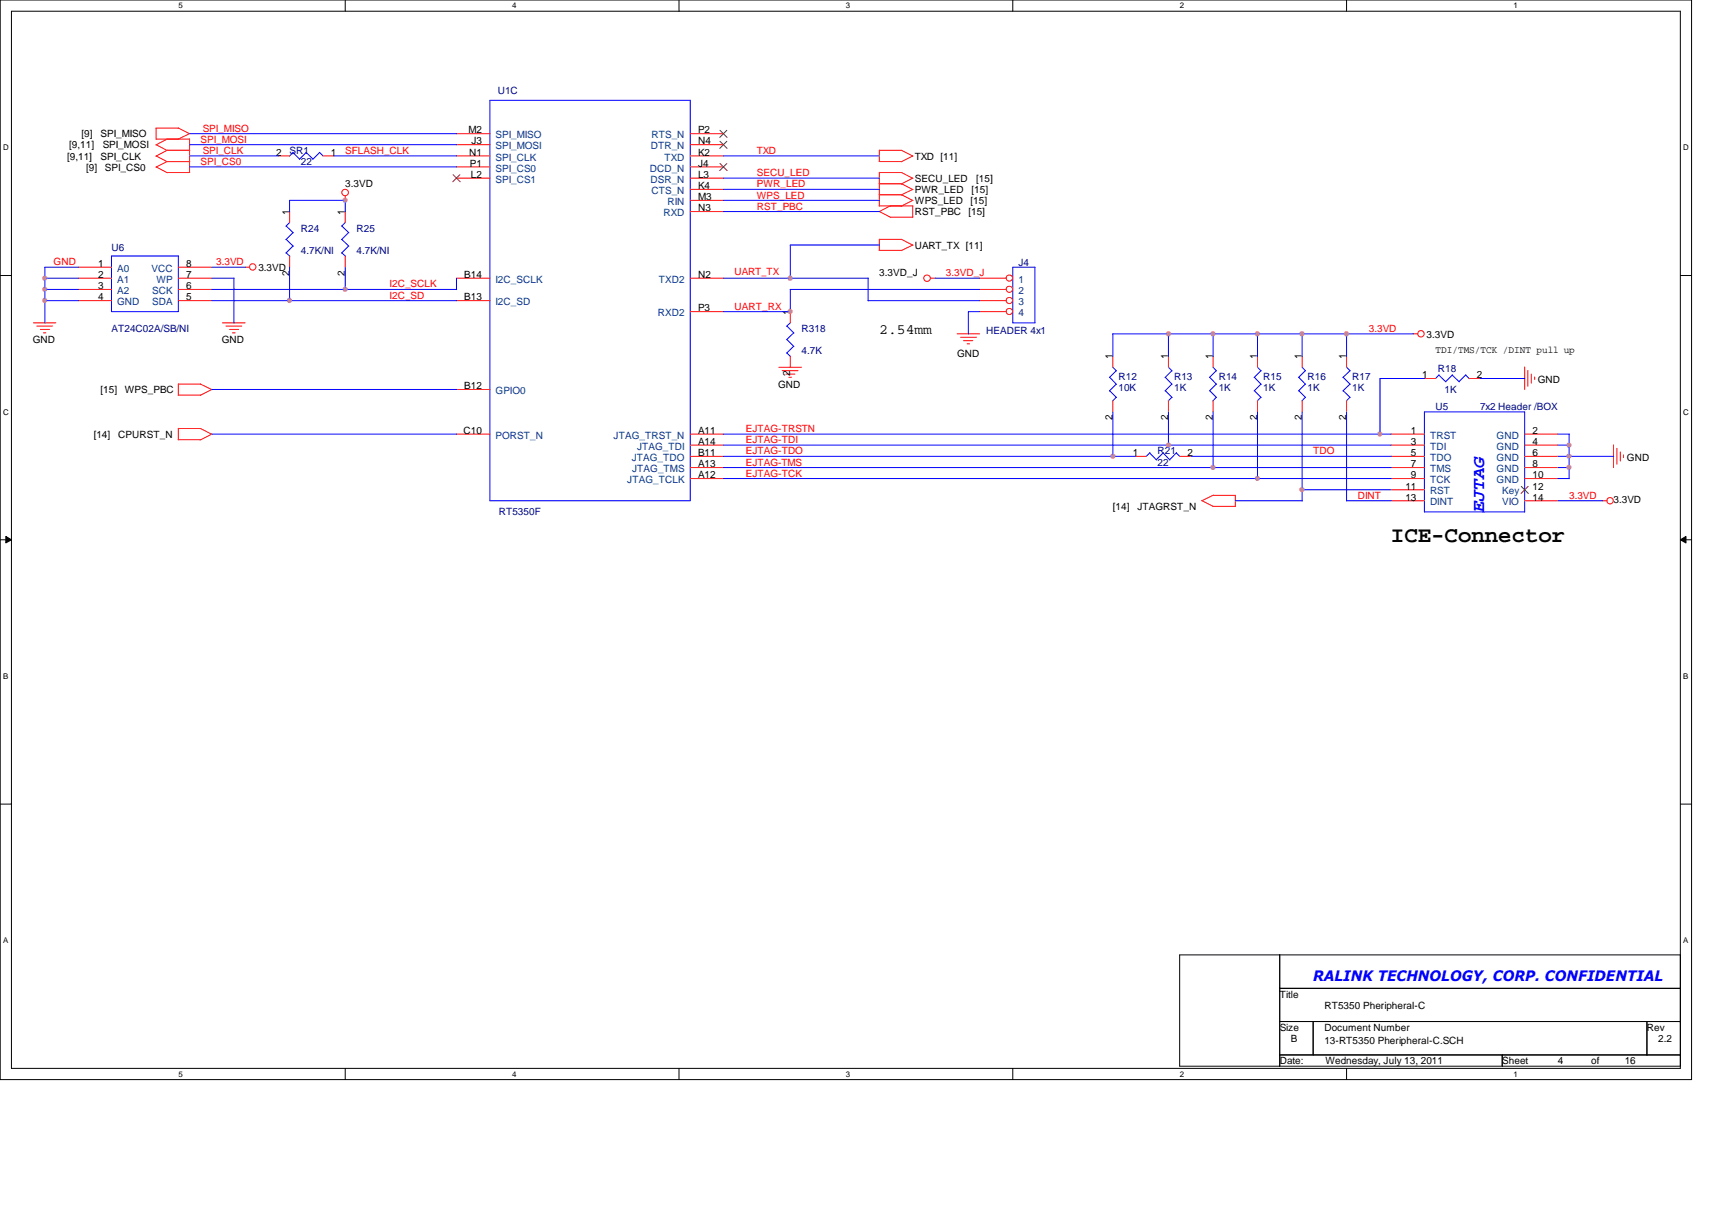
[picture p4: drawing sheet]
<svg xmlns="http://www.w3.org/2000/svg" width="297mm" height="210mm" viewBox="0 0 297 210" stroke-linecap="round" stroke-linejoin="round" font-family="sans-serif">
<path d="M0 0h293.5v187.3h-293.5zM2 1.9h289.5v183.4h-289.5z" fill="none" stroke="#000" stroke-width=".17"/>
<g fill="#fff">
<path d="M30.9 .2h.8v1.5h-.8z"/>
<path d="M30.9 185.5h.8v1.6h-.8z"/>
</g>
<path d="M59.9 0v1.9M59.9 185.3v2" fill="none" stroke="#000" stroke-width=".17"/>
<g fill="#fff">
<path d="M88.9 .2h.7v1.5h-.7z"/>
<path d="M88.9 185.5h.7v1.6h-.7z"/>
</g>
<path d="M117.8 0v1.9M117.8 185.3v2" fill="none" stroke="#000" stroke-width=".17"/>
<g fill="#fff">
<path d="M146.8 .2h.7v1.5h-.7z"/>
<path d="M146.8 185.5h.7v1.6h-.7z"/>
</g>
<path d="M175.7 0v1.9M175.7 185.3v2" fill="none" stroke="#000" stroke-width=".17"/>
<g fill="#fff">
<path d="M204.7 .2h.7v1.5h-.7z"/>
<path d="M204.7 185.5h.7v1.6h-.7z"/>
</g>
<path d="M233.6 0v1.9M233.6 185.3v2" fill="none" stroke="#000" stroke-width=".17"/>
<g fill="#fff">
<path d="M262.6 .2h.8v1.5h-.8z"/>
<path d="M262.6 185.5h.8v1.6h-.8z"/>
<path d="M.5 24.8h1v1.6h-1z"/>
<path d="M292.1 24.8h.9v1.6h-.9z"/>
<path d="M.5 70.7h1v1.5h-1z"/>
<path d="M292.1 70.7h.9v1.5h-.9z"/>
</g>
<path d="M0 47.8h2M291.5 47.8h2" fill="none" stroke="#000" stroke-width=".17"/>
<g fill="#fff">
<path d="M.5 116.5h.9v1.6h-.9z"/>
<path d="M292.1 116.5h.8v1.6h-.8z"/>
</g>
<path d="M0 93.6h2M1 93l1 .6-1 .6zM291.5 93.6l1-.6v1.2zM291.5 93.6h2" fill="none" stroke="#000" stroke-width=".17"/>
<path d="M1 93l1 .6-1 .6zM291.5 93.6l1-.6v1.2z" fill="#000"/>
<g fill="#fff">
<path d="M.5 162.4h.9v1.5h-.9z"/>
<path d="M292.1 162.4h.8v1.5h-.8z"/>
</g>
<path d="M0 139.5h2M291.5 139.5h2M204.7 165.7h86.8v19.3h-86.8zM222 171.4h69.5M222 165.7v19.3M222 177.2h69.5M227.8 177.2v5.8M285.7 177.2v5.8M222 183h69.5M260.6 183v2" fill="none" stroke="#000" stroke-width=".17"/>
<g fill="none" stroke="#f00" stroke-width=".17">
<path d="M27 22.2h3.9M27.1 27.1l1.9 1M27.1 29l1.9 1M27.1 22.2v2M27.1 24.1h5.8M27.1 25.1l1.9 1M29 26.1h3.9M29 28h3.9M29 26.1l-2 1M29 28l-2 1M29 29.9h3.9M29 24.1l-2 1"/>
<path d="M30.9 22.2l2 1M32.9 24.1v5.8M32.9 23.2l-2 .9M48.3 27.1h1.9M50.2 36.7v1.9M56 27.1h2M59.9 34v.8M59.9 36.7v1.9M79.2 27.1h5.8M79.2 23.2h5.8M79.2 25.1h5.8M79.2 29h5.8"/>
<path d="M79.2 30.9h5.8M119.8 27.1h5.7M119.8 23.2h5.7M119.8 25.1h5.7M119.8 29h5.7M119.8 30.9h5.7M119.8 32.9h5.7M119.8 34.8h5.7M119.8 36.7h5.7M152.5 28h3.9M152.5 31.9h4M152.5 35.7h5.9"/>
<path d="M152.5 33.8h4M152.5 36.7l2 1M152.6 26.1h3.9M152.6 29.9h3.9M152.6 26v2M152.6 29.9v5.8M154.4 37.7h4M154.5 35.7l-1.9 1M156.4 29.9l2 1M156.4 33.8l2 1M156.4 31.9l2 1M156.4 26.1l2 1"/>
<path d="M158.4 30.9l-2 1M158.4 34.8l-2 1M158.4 32.9l-2 .9M158.4 35.7v2M158.4 27.1l-2 1M5.8 56h3.9M6.4 56.6h2.7M7 57.1h1.6M7.5 57.7h.5M13.6 48.3h5.7M13.6 46.4h5.7M13.6 52.2h5.7"/>
<path d="M13.6 50.2h5.7M30.9 48.3h5.8M30.9 46.4h5.8M30.9 52.2h5.8M30.9 50.2h5.8M38.6 56h3.9M39.2 56.6h2.7M39.8 57.1h1.6M40.3 57.7h.5M42.5 46.4h.8M50.2 44.4v2M59.9 44.4v2"/>
<path d="M79.2 48.3h5.8M79.2 52.2h5.8M119.8 48.3h5.7M119.8 54.1h5.7M137.1 54.1v1.9M152.5 43.4h3.9M152.6 41.5v1.9M152.6 41.5h3.9M156.4 41.5l2 1M158.4 42.5l-2 1M161.5 48.3h.8M166.1 57.9h3.9"/>
<path d="M166.7 58.5h2.7M167.2 59.1h1.6M167.8 59.6h.4M169.9 48.3h4.7M169.9 52.2h4.7M169.9 54.1h4.7M169.9 50.2h4.7M245.2 57.9h.8M30.9 76.3h3.9M30.9 68.5h3.9M30.9 66.6v1.9M30.9 74.3v2"/>
<path d="M30.9 74.3h3.9M30.9 66.6h3.9M34.8 74.3l2 1.1M34.8 66.6l2 1M36.7 75.3l-1.9 1M36.7 67.6l-1.9 1M79.2 67.6h5.8M79.2 75.3h5.8M119.8 79.2h5.7M119.8 75.3h5.7M119.8 77.2h5.7M135.1 63.7h4"/>
<path d="M135.7 64.3h2.8M136.4 64.9h1.5M136.9 65.4h.4M137.1 61.8v1.9M193.1 61.8v1.9M193.1 69.5v2M197 79.2h1.9M202.7 61.8v1.9M202.7 69.5v2M204.7 79.2h1.9M210.5 61.8v1.9M210.5 69.5v2"/>
<path d="M218.2 61.8v1.9M218.2 69.5v2M225.9 61.8v1.9M225.9 69.5v2M233.6 61.8v1.9M233.6 69.5v2M241.3 79.2h5.8M241.3 75.3h5.8M241.3 77.2h5.8M247.1 65.7h2M254.9 65.7h1.9M264.5 63.7v3.9"/>
<path d="M264.5 79.2h5.8M264.5 75.3h5.8M264.5 77.2h5.8M265.1 64.3v2.7M265.7 64.9v1.6M266.3 65.4v.4M279.9 77.2v3.9M280.5 77.8v2.7M281.1 78.4v1.6M281.7 78.9v.5M119.8 81.1h5.7M119.8 83h5.7"/>
<path d="M208.5 86.8l2 1M210.4 87.8h3.9M210.5 85.9h3.9M210.5 85.9l-2 1M214.3 85.9v2M241.3 86.9h5.8M241.3 81.1h5.8M241.3 83h5.8M241.3 85h5.8M264.5 85h.1M264.5 86.9h5.8M264.5 81.1h5.8"/>
<path d="M264.5 83h5.8M278 86.9h.8"/>
<circle cx="59.9" cy="33.4" r=".56"/>
<circle cx="43.8" cy="46.3" r=".56"/>
<circle cx="160.8" cy="48.3" r=".56"/>
<circle cx="175.1" cy="50.2" r=".55"/>
<circle cx="175.1" cy="52.1" r=".55"/>
<circle cx="175.1" cy="54" r=".55"/>
<circle cx="175.1" cy="48.2" r=".55"/>
<circle cx="246.5" cy="57.9" r=".56"/>
<circle cx="279.3" cy="86.9" r=".56"/>
</g>
<g fill="none" stroke="#00f" stroke-width=".17">
<path d="M85 17.4h34.8v69.5h-34.8zM32.9 29h46.3M32.9 27.1h15.4M32.9 25.1h46.3M32.9 23.2h46.3M49.7 39.2l1.2 1.2M50.2 38.6l-.6 .6M50.8 26.4l1.2 1.2M50.8 26.5l-.6 .6M53.1 26.4l1.2 1.2M53.1 26.5l-1.2 1.1M55.4 26.4l.6 .7"/>
<path d="M55.5 26.5l-1.2 1.1M58 27.1h21.2M59.3 39.2l1.2 1.2M59.9 38.6l-.6 .6M59.9 34.8v1.9M59.9 34.8h-9.7v1.9M125.5 27.1h27.1M125.5 32.9h27.1M125.5 34.8h27.1M125.5 36.7h27.1M125.5 30.9h27.1M7.8 48.3h5.8"/>
<path d="M7.8 50.2h5.8M7.8 52.2h5.8M13.6 46.4h-5.8v9.6M19.3 44.4h11.6v9.7h-11.6zM36.7 46.4h5.9M36.7 48.3h3.9M36.7 50.2h42.5M36.7 52.2h42.5M40.6 48.3v7.7M49.7 41.5l1.2 1.2M49.7 43.9l.6 .5M50.2 46.4v5.8"/>
<path d="M50.8 40.3l-1.2 1.3M50.8 42.7l-1.2 1.2M59.3 41.5l1.2 1.2M59.3 43.9l.6 .5M59.9 46.4v3.8M60.5 40.3l-1.2 1.3M60.5 42.7l-1.2 1.2M79.2 48.3v1.9M125.5 54.1h11.7M125.5 48.3h25.2M136.5 56.6l1.2 1.2M136.5 58.9l1.2 1.2"/>
<path d="M137.1 56l-.6 .6M137.7 57.7l-1.2 1.2M150.6 48.3v3.9M150.6 52.2h19.4M152.6 42.5h-15.5v5.8M162.2 48.3h7.8M170 54.1h-2v3.9M170 50.2h-32.9v3.9M175.7 46.4h3.9v9.6h-3.9zM202.7 57.9v3.9M210.5 57.9v3.9M218.2 57.9v3.9"/>
<path d="M225.9 57.9v3.9M233.6 57.9v3.9M245.3 57.9h-52.2v3.9M36.7 75.3h42.5M36.7 67.6h42.5M125.5 79.2h71.5M125.5 75.3h115.9M125.5 77.2h115.9M136.5 61.2l.7 .6M137.7 60.1l-1.2 1.2M192.5 65.4l1.2 1.3M192.5 67.8l1.2 1.2"/>
<path d="M193.1 63.7l.6 .6M193.1 71.5v7.7M193.7 64.3l-1.2 1.2M193.7 66.6l-1.2 1.2M193.7 68.9l-.7 .7M199.5 78.6l1.2 1.2M199.5 78.5l-.6 .7M201.8 78.6l1.2 1.2M201.8 78.5l-1.2 1.3M202.2 65.4l1.2 1.3M202.2 67.8l1.2 1.2M202.7 63.7l.7 .6"/>
<path d="M202.7 71.5v5.8M203.3 64.3l-1.2 1.2M203.3 66.6l-1.2 1.2M203.3 68.9l-.6 .7M204.1 78.6l.6 .6M204.1 78.5l-1.2 1.3M206.6 79.2h34.8M209.9 65.4l1.2 1.3M209.9 67.8l1.2 1.2M210.5 63.7l.6 .6M210.5 71.5v9.7M211 64.3l-1.2 1.2"/>
<path d="M211 66.6l-1.2 1.2M211 68.9l-.6 .7M217.6 65.4l1.2 1.3M217.6 67.8l1.2 1.2M218.2 63.7l.6 .6M218.2 71.5v11.6M218.8 64.3l-1.2 1.2M218.8 66.6l-1.2 1.2M218.8 68.9l-.7 .7M225.3 65.4l1.2 1.3M225.3 67.8l1.2 1.2M225.9 63.7l.6 .6"/>
<path d="M225.9 71.5v15.4M226.5 64.3l-1.2 1.2M226.5 66.6l-1.2 1.2M226.5 68.9l-.6 .7M233 65.4l1.3 1.3M233 67.8l1.3 1.2M233.6 63.7l.7 .6M233.6 71.5v15.4M234.2 64.3l-1.2 1.2M234.2 66.6l-1.2 1.2M234.2 68.9l-.6 .7M247.1 71.5h17.4v17.3h-17.4z"/>
<path d="M247.2 65.7h-7.8v9.7M249.6 65.1l1.3 1.2M249.7 65l-.6 .7M252 65.1l1.2 1.2M252 65l-1.2 1.2M254.3 65.1l.6 .6M254.3 65l-1.2 1.2M256.8 65.7h7.8M270.3 79.2h9.7M270.3 75.3h2M270.3 77.2h2M272.2 75.3v7.8"/>
<path d="M125.5 81.1h115.9M125.5 83h115.9M214.3 86.9h11.7M225.9 85h15.5M233.6 86.9h7.8M270.3 86.9h7.8M270.3 81.1h2M270.3 83h2"/>
</g>
<path d="M78.6 30.3l1.2 1.2M79.8 30.3l-1.2 1.2M124.9 22.6l1.2 1.2M124.9 24.5l1.2 1.2M124.9 28.4l1.2 1.2M126.1 22.6l-1.2 1.2M126.1 24.5l-1.2 1.2M126.1 28.4l-1.2 1.2M263.9 84.4l1.3 1.2M265.1 84.4l-1.2 1.2" fill="none" stroke="#804000" stroke-width=".17"/>
<circle cx="193.1" cy="79.1" r=".37" fill="#f0f"/>
<circle cx="193.1" cy="79.1" r=".37" fill="none" stroke="#f0f" stroke-width=".17"/>
<circle cx="225.9" cy="84.9" r=".37" fill="#f0f"/>
<circle cx="225.9" cy="84.9" r=".37" fill="none" stroke="#f0f" stroke-width=".17"/>
<circle cx="218.1" cy="57.9" r=".38" fill="#f0f"/>
<circle cx="218.1" cy="57.9" r=".38" fill="none" stroke="#f0f" stroke-width=".17"/>
<circle cx="272.2" cy="77.2" r=".38" fill="#f0f"/>
<circle cx="272.2" cy="77.2" r=".38" fill="none" stroke="#f0f" stroke-width=".17"/>
<circle cx="202.7" cy="77.2" r=".38" fill="#f0f"/>
<circle cx="202.7" cy="77.2" r=".38" fill="none" stroke="#f0f" stroke-width=".17"/>
<circle cx="210.4" cy="81.1" r=".38" fill="#f0f"/>
<circle cx="210.4" cy="81.1" r=".38" fill="none" stroke="#f0f" stroke-width=".17"/>
<circle cx="272.2" cy="81.1" r=".38" fill="#f0f"/>
<circle cx="272.2" cy="81.1" r=".38" fill="none" stroke="#f0f" stroke-width=".17"/>
<circle cx="272.2" cy="79.1" r=".37" fill="#f0f"/>
<circle cx="272.2" cy="79.1" r=".37" fill="none" stroke="#f0f" stroke-width=".17"/>
<circle cx="233.6" cy="57.9" r=".38" fill="#f0f"/>
<circle cx="233.6" cy="57.9" r=".38" fill="none" stroke="#f0f" stroke-width=".17"/>
<circle cx="210.4" cy="57.9" r=".38" fill="#f0f"/>
<circle cx="210.4" cy="57.9" r=".38" fill="none" stroke="#f0f" stroke-width=".17"/>
<circle cx="202.7" cy="57.9" r=".38" fill="#f0f"/>
<circle cx="202.7" cy="57.9" r=".38" fill="none" stroke="#f0f" stroke-width=".17"/>
<circle cx="225.9" cy="57.9" r=".38" fill="#f0f"/>
<circle cx="225.9" cy="57.9" r=".38" fill="none" stroke="#f0f" stroke-width=".17"/>
<circle cx="137.1" cy="48.3" r=".38" fill="#f0f"/>
<circle cx="137.1" cy="48.3" r=".38" fill="none" stroke="#f0f" stroke-width=".17"/>
<circle cx="239.4" cy="75.3" r=".37" fill="#f0f"/>
<circle cx="239.4" cy="75.3" r=".37" fill="none" stroke="#f0f" stroke-width=".17"/>
<circle cx="218.2" cy="83" r=".37" fill="#f0f"/>
<circle cx="218.2" cy="83" r=".37" fill="none" stroke="#f0f" stroke-width=".17"/>
<circle cx="137.1" cy="54" r=".37" fill="#f0f"/>
<circle cx="137.1" cy="54" r=".37" fill="none" stroke="#f0f" stroke-width=".17"/>
<circle cx="7.8" cy="50.2" r=".37" fill="#f0f"/>
<circle cx="7.8" cy="50.2" r=".37" fill="none" stroke="#f0f" stroke-width=".17"/>
<circle cx="7.7" cy="48.3" r=".38" fill="#f0f"/>
<circle cx="7.7" cy="48.3" r=".38" fill="none" stroke="#f0f" stroke-width=".17"/>
<circle cx="59.9" cy="34.7" r=".37" fill="#f0f"/>
<circle cx="59.9" cy="34.7" r=".37" fill="none" stroke="#f0f" stroke-width=".17"/>
<circle cx="7.7" cy="52.1" r=".38" fill="#f0f"/>
<circle cx="7.7" cy="52.1" r=".38" fill="none" stroke="#f0f" stroke-width=".17"/>
<circle cx="59.9" cy="50.2" r=".37" fill="#f0f"/>
<circle cx="59.9" cy="50.2" r=".37" fill="none" stroke="#f0f" stroke-width=".17"/>
<circle cx="50.2" cy="52.1" r=".38" fill="#f0f"/>
<circle cx="50.2" cy="52.1" r=".38" fill="none" stroke="#f0f" stroke-width=".17"/>
<text font-size="3.9" x="241.3" y="94">ICE-Connector</text>
<text font-size="3.1" fill="#00f" x="257.5" y="88.8" transform="rotate(-90 257.5 88.8)">EJTAG</text>
<text font-size="2.5" x="152.6" y="58">2.54mm</text>
<text font-size="2.5" fill="#00f" x="227.8" y="170.1">RALINK TECHNOLOGY, CORP. CONFIDENTIAL</text>
<g font-size="1.7" fill="#000080">
<text x="86.4" y="16.3">U1C</text>
<text x="50.2" y="26.7">SR1</text>
<text x="52.2" y="28.7">22</text>
<text x="52.2" y="40.2">R24</text>
<text x="61.8" y="40.2">R25</text>
<text x="19.3" y="43.5">U6</text>
<text x="52.2" y="44.1">4.7K/NI</text>
<text x="61.8" y="44.1">4.7K/NI</text>
<text x="176.7" y="46.2">J4</text>
<text x="19.3" y="57.6">AT24C02A/SB/NI</text>
<text x="139.1" y="57.6">R318</text>
<text x="171.1" y="58">HEADER 4x1</text>
<text x="139.1" y="61.5">4.7K</text>
<text x="194.1" y="65.9">R12</text>
<text x="203.7" y="65.9">R13</text>
<text x="211.5" y="65.9">R14</text>
<text x="219.2" y="65.9">R15</text>
<text x="226.9" y="65.9">R16</text>
<text x="234.6" y="65.9">R17</text>
<text x="249.5" y="64.6">R18</text>
<text x="194.1" y="67.8">10K</text>
<text x="203.7" y="67.8">1K</text>
<text x="211.5" y="67.8">1K</text>
<text x="219.2" y="67.8">1K</text>
<text x="226.9" y="67.8">1K</text>
<text x="234.6" y="67.8">1K</text>
<text x="249.1" y="71.1">U5</text>
<text x="250.6" y="68.2">1K</text>
<text x="256.8" y="71.1">7x2 Header /BOX</text>
<text x="200.8" y="78.8">R21</text>
<text x="200.8" y="80.8">22</text>
<text x="86.5" y="89.3">RT5350F</text>
</g>
<g font-size="1.7">
<text x="14.1" y="23.8">[9]</text>
<text x="17.4" y="23.8">SPI_MISO</text>
<text x="81.3" y="23.2">M2</text>
<text x="121.1" y="23.2">P2</text>
<text x="11.6" y="27.7">[9,11]</text>
<text x="12" y="25.7">[9,11]</text>
<text x="14.9" y="29.6">[9]</text>
<text x="17.4" y="27.7">SPI_CLK</text>
<text x="17.8" y="25.7">SPI_MOSI</text>
<text x="18.2" y="29.6">SPI_CS0</text>
<text x="47.9" y="27">2</text>
<text x="57.4" y="27">1</text>
<text x="81.4" y="27">N1</text>
<text x="81.5" y="28.9">P1</text>
<text x="81.8" y="25.1">J3</text>
<text x="121.1" y="25.1">N4</text>
<text x="121.1" y="27">K2</text>
<text x="121.1" y="28.9">J4</text>
<text x="158.7" y="27.7">TXD [11]</text>
<text x="59.9" y="32.5">3.3VD</text>
<text x="81.7" y="30.9">L2</text>
<text x="121.1" y="30.9">L3</text>
<text x="121.1" y="32.8">K4</text>
<text x="121.1" y="34.7">M3</text>
<text x="158.7" y="31.5">SECU_LED</text>
<text x="158.7" y="35.4">WPS_LED</text>
<text x="158.7" y="33.5">PWR_LED</text>
<text x="168.4" y="35.4">[15]</text>
<text x="168.6" y="33.5">[15]</text>
<text x="169.4" y="31.5">[15]</text>
<text x="50.2" y="37.3" transform="rotate(-90 50.2 37.3)">1</text>
<text x="59.9" y="37.3" transform="rotate(-90 59.9 37.3)">1</text>
<text x="121.1" y="36.7">N3</text>
<text x="158.7" y="37.3">RST_PBC</text>
<text x="168" y="37.3">[15]</text>
<text x="17" y="46.3">1</text>
<text x="32.3" y="46.3">8</text>
<text x="44.8" y="47">3.3VD</text>
<text x="50.2" y="47.8" transform="rotate(-90 50.2 47.8)">2</text>
<text x="59.9" y="47.8" transform="rotate(-90 59.9 47.8)">2</text>
<text x="152.6" y="48">3.3VD_J</text>
<text x="158.7" y="43.1">UART_TX [11]</text>
<text x="17" y="48.2">2</text>
<text x="17" y="50.2">3</text>
<text x="17" y="52.1">4</text>
<text x="32.3" y="52.1">5</text>
<text x="32.3" y="50.2">6</text>
<text x="32.3" y="48.2">7</text>
<text x="80.6" y="48.2">B14</text>
<text x="80.6" y="52.1">B13</text>
<text x="121.1" y="48.2">N2</text>
<text x="5.7" y="59.5">GND</text>
<text x="38.5" y="59.5">GND</text>
<text x="121.1" y="54">P3</text>
<text x="137.1" y="54.7" transform="rotate(-90 137.1 54.7)">1</text>
<text x="247.5" y="58.6">3.3VD</text>
<text x="137.1" y="65.2" transform="rotate(-90 137.1 65.2)">2</text>
<text x="166.1" y="61.8">GND</text>
<text x="193" y="62.4" transform="rotate(-90 193 62.4)">1</text>
<text x="202.7" y="62.4" transform="rotate(-90 202.7 62.4)">1</text>
<text x="210.4" y="62.4" transform="rotate(-90 210.4 62.4)">1</text>
<text x="218.1" y="62.4" transform="rotate(-90 218.1 62.4)">1</text>
<text x="225.9" y="62.4" transform="rotate(-90 225.9 62.4)">1</text>
<text x="233.6" y="62.4" transform="rotate(-90 233.6 62.4)">1</text>
<text x="246.8" y="65.6">1</text>
<text x="249.1" y="61.3">TDI/TMS/TCK /DINT pull up</text>
<text x="256.2" y="65.6">2</text>
<text x="17.4" y="68.2">[15]</text>
<text x="21.7" y="68.2">WPS_PBC</text>
<text x="80.6" y="67.5">B12</text>
<text x="135" y="67.3">GND</text>
<text x="266.8" y="66.5">GND</text>
<text x="16.3" y="75.9">[14]</text>
<text x="20.5" y="75.9">CPURST_N</text>
<text x="80.4" y="75.3">C10</text>
<text x="121.1" y="75.3">A11</text>
<text x="121.1" y="77.2">A14</text>
<text x="193" y="72.9" transform="rotate(-90 193 72.9)">2</text>
<text x="202.7" y="72.9" transform="rotate(-90 202.7 72.9)">2</text>
<text x="210.4" y="72.9" transform="rotate(-90 210.4 72.9)">2</text>
<text x="218.1" y="72.9" transform="rotate(-90 218.1 72.9)">2</text>
<text x="225.9" y="72.9" transform="rotate(-90 225.9 72.9)">2</text>
<text x="233.6" y="72.9" transform="rotate(-90 233.6 72.9)">2</text>
<text x="244.8" y="75.3">1</text>
<text x="244.8" y="77.2">3</text>
<text x="265.9" y="75.3">2</text>
<text x="265.9" y="77.2">4</text>
<text x="121.1" y="79.1">B11</text>
<text x="121.1" y="81.1">A13</text>
<text x="121.1" y="83">A12</text>
<text x="196.6" y="79.1">1</text>
<text x="206" y="79.1">2</text>
<text x="244.8" y="79.1">5</text>
<text x="244.8" y="81.1">7</text>
<text x="244.8" y="83">9</text>
<text x="265.9" y="79.1">6</text>
<text x="265.9" y="81.1">8</text>
<text x="265.9" y="83">10</text>
<text x="282.3" y="80">GND</text>
<text x="193.1" y="88.5">[14]</text>
<text x="197.4" y="88.5">JTAGRST_N</text>
<text x="243.8" y="84.9">11</text>
<text x="243.8" y="86.8">13</text>
<text x="265.9" y="84.9">12</text>
<text x="265.9" y="86.8">14</text>
<text x="279.9" y="87.3">3.3VD</text>
<text x="222" y="173.1">Title</text>
<text x="222" y="178.8">Size</text>
<text x="229.8" y="175">RT5350 Pheripheral-C</text>
<text x="229.8" y="178.8">Document Number</text>
<text x="285.7" y="178.8">Rev</text>
<text x="222" y="184.6">Date:</text>
<text x="224" y="180.8">B</text>
<text x="229.8" y="181.1">13-RT5350 Pheripheral-C.SCH</text>
<text x="230" y="184.6">Wednesday, July 13, 2011</text>
<text x="260.6" y="184.6">Sheet</text>
<text x="270.3" y="184.6">4</text>
<text x="276.1" y="184.6">of</text>
<text x="281.9" y="184.6">16</text>
<text x="287.7" y="180.8">2.2</text>
</g>
<g font-size="1.7" fill="#f00">
<text x="35.2" y="22.9">SPI_MISO</text>
<text x="34.8" y="24.8">SPI_MOSI</text>
<text x="34.8" y="28.7">SPI_CS0</text>
<text x="35.2" y="26.7">SPI_CLK</text>
<text x="59.9" y="26.7">SFLASH_CLK</text>
<text x="131.3" y="26.7">TXD</text>
<text x="131.3" y="32.5">PWR_LED</text>
<text x="131.3" y="34.5">WPS_LED</text>
<text x="131.3" y="30.6">SECU_LED</text>
<text x="131.3" y="36.4">RST_PBC</text>
<text x="9.3" y="46">GND</text>
<text x="37.5" y="46">3.3VD</text>
<text x="127.5" y="47.8">UART_TX</text>
<text x="164.1" y="48">3.3VD_J</text>
<text x="67.6" y="49.9">I2C_SCLK</text>
<text x="67.6" y="51.8">I2C_SD</text>
<text x="127.5" y="53.8">UART_RX</text>
<text x="237.5" y="57.6">3.3VD</text>
<text x="129.4" y="75">EJTAG-TRSTN</text>
<text x="129.4" y="76.9">EJTAG-TDI</text>
<text x="129.4" y="78.8">EJTAG-TDO</text>
<text x="129.4" y="80.8">EJTAG-TMS</text>
<text x="129.4" y="82.7">EJTAG-TCK</text>
<text x="227.8" y="78.8">TDO</text>
<text x="235.6" y="86.6">DINT</text>
<text x="272.2" y="86.6">3.3VD</text>
</g>
<g font-size="1.7" fill="#004080">
<text x="86" y="24">SPI_MISO</text>
<text x="86" y="25.9">SPI_MOSI</text>
<text x="86" y="27.9">SPI_CLK</text>
<text x="86" y="29.8">SPI_CS0</text>
<text x="112.7" y="29.8">DCD_N</text>
<text x="112.9" y="25.9">DTR_N</text>
<text x="113" y="24">RTS_N</text>
<text x="115.3" y="27.9">TXD</text>
<text x="86" y="31.7">SPI_CS1</text>
<text x="112.9" y="31.7">DSR_N</text>
<text x="113" y="33.7">CTS_N</text>
<text x="115.8" y="35.6">RIN</text>
<text x="115.1" y="37.5">RXD</text>
<text x="20.3" y="47.2">A0</text>
<text x="26.3" y="47.2">VCC</text>
<text x="20.3" y="49.1">A1</text>
<text x="20.3" y="51">A2</text>
<text x="20.3" y="53">GND</text>
<text x="26.4" y="51">SCK</text>
<text x="26.4" y="53">SDA</text>
<text x="27.1" y="49.1">WP</text>
<text x="86" y="49.1">I2C_SCLK</text>
<text x="86" y="53">I2C_SD</text>
<text x="114.3" y="49.1">TXD2</text>
<text x="176.7" y="49.1">1</text>
<text x="176.7" y="51">2</text>
<text x="176.7" y="53">3</text>
<text x="114.1" y="54.9">RXD2</text>
<text x="176.7" y="54.9">4</text>
<text x="86" y="68.4">GPIO0</text>
<text x="86" y="76.1">PORST_N</text>
<text x="106.5" y="76.1">JTAG_TRST_N</text>
<text x="248.1" y="76.1">TRST</text>
<text x="259.7" y="76.1">GND</text>
<text x="108.8" y="83.8">JTAG_TCLK</text>
<text x="109.6" y="80">JTAG_TDO</text>
<text x="109.7" y="81.9">JTAG_TMS</text>
<text x="110.5" y="78">JTAG_TDI</text>
<text x="248.1" y="78">TDI</text>
<text x="248.1" y="80">TDO</text>
<text x="248.1" y="81.9">TMS</text>
<text x="248.1" y="83.8">TCK</text>
<text x="259.7" y="78">GND</text>
<text x="259.7" y="80">GND</text>
<text x="259.7" y="81.9">GND</text>
<text x="259.7" y="83.8">GND</text>
<text x="248.1" y="85.8">RST</text>
<text x="248.1" y="87.7">DINT</text>
<text x="260.6" y="85.8">Key</text>
<text x="260.6" y="87.7">VIO</text>
</g>
<g font-size="1.4">
<text x="30.9" y="1.4">5</text>
<text x="88.9" y="1.4">4</text>
<text x="146.8" y="1.4">3</text>
<text x="204.7" y="1.4">2</text>
<text x="262.6" y="1.4">1</text>
<text x=".5" y="26.1">D</text>
<text x="292.1" y="26.1">D</text>
<text x=".5" y="71.9">C</text>
<text x="292.1" y="71.9">C</text>
<text x=".5" y="117.8">B</text>
<text x="292.1" y="117.8">B</text>
<text x=".5" y="163.6">A</text>
<text x="292.1" y="163.6">A</text>
<text x="30.9" y="186.8">5</text>
<text x="88.9" y="186.8">4</text>
<text x="146.8" y="186.8">3</text>
<text x="204.7" y="186.8">2</text>
<text x="262.6" y="186.8">1</text>
</g>
</svg>
